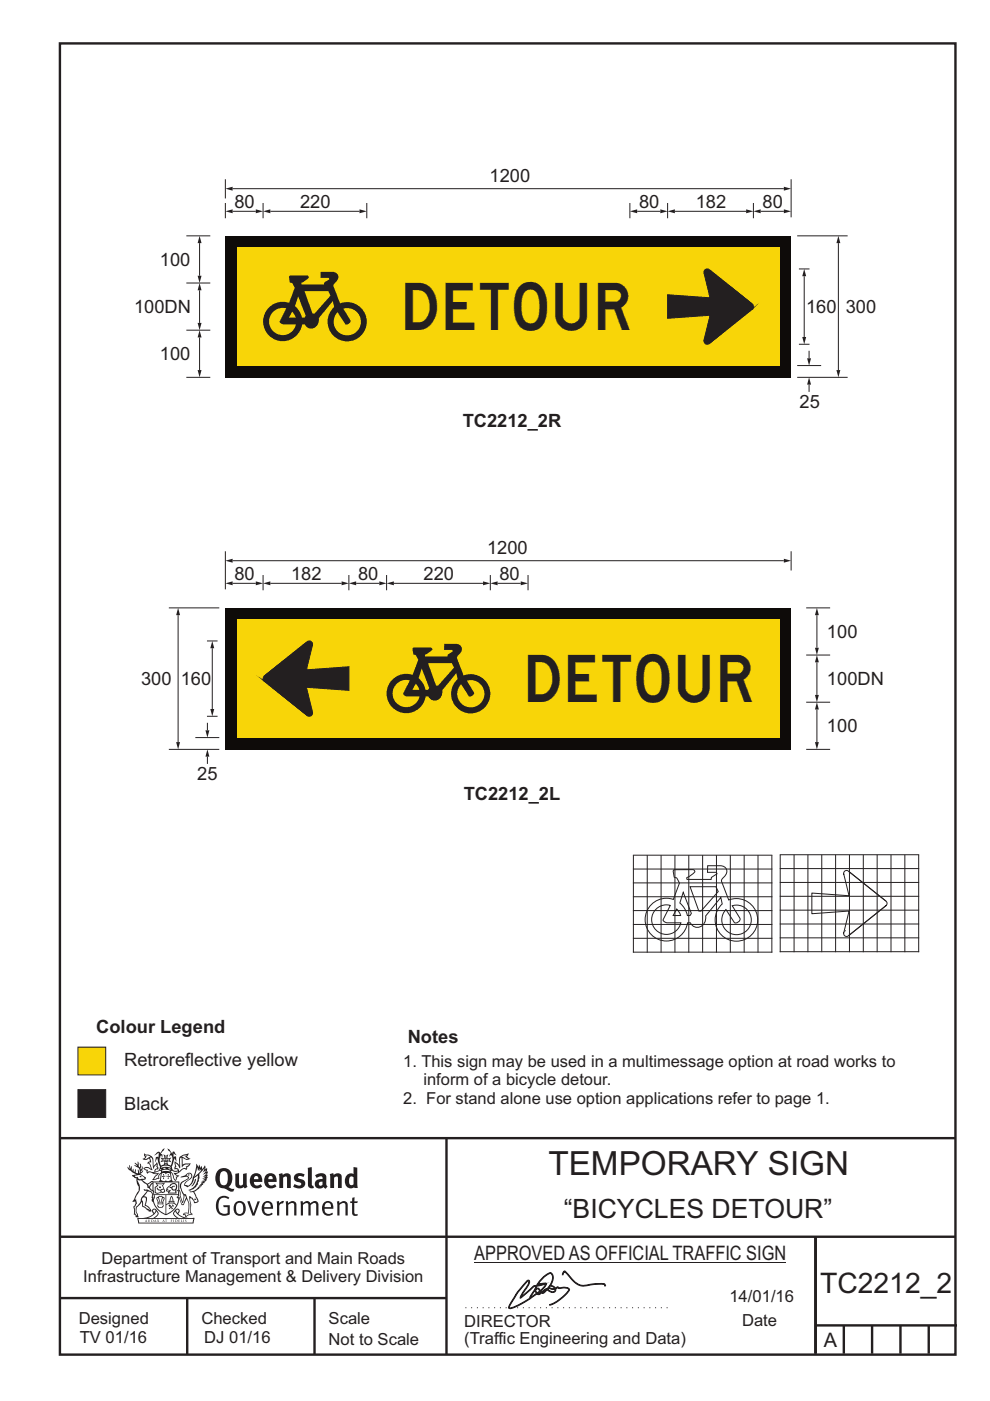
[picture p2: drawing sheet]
<svg xmlns="http://www.w3.org/2000/svg" width="210mm" height="297mm" viewBox="0 0 210 297" stroke-linecap="round" stroke-linejoin="round" font-family="sans-serif">
<g fill="none" stroke="#231f20" stroke-width=".51">
<path d="M12.7 9.2h190v278h-190zM12.7 241.3h189.9M94.7 241.4v45.8M12.7 275.2h82M12.7 262.2h190.1M39.7 275.2v12M66.7 275.2v12M173 262.2v24.8M173 281h30M179 281v6M185 281v6M191 281v6"/>
<path d="M197 281v6"/>
</g>
<path d="M100.6 267.7h66.2" fill="none" stroke="#231f20" stroke-width=".21"/>
<g fill="#231f20">
<path d="M47 248.5a2.55 2.55 0 0 0 0 2.7l.3 .1a.81 .81 0 0 0 1-.9v-.6a1.04 1.04 0 0 0-1.1-1.5zM46.3 248.1a1.82 1.82 0 0 1 2.1-.2 1.82 1.82 0 0 1 .9 1.9 2.29 2.29 0 0 1-.8 1.9l.7 .3h.5l-.2 .6a2.87 2.87 0 0 1-2-.7 2.12 2.12 0 0 1-1.7-3.1z" fill-rule="evenodd"/>
<path d="M49.9 248.9l.8-.2v2a.46 .46 0 0 0 .2 .6 .46 .46 0 0 0 .7-.2v-2.2l.7-.2v2.4l.2 .5-.6 .4-.2-.3a1.02 1.02 0 0 1-1.2 .2 1.02 1.02 0 0 1-.6-1.1z" fill-rule="evenodd"/>
<path d="M54 249.5l-.1 .5h.9a.49 .49 0 0 0-.2-.6 .49 .49 0 0 0-.6 .1zM53.4 249.2a1.34 1.34 0 0 1 1.6-.3 1.34 1.34 0 0 1 .6 1.5v.2h-1.7a.77 .77 0 0 0 .5 .8 .77 .77 0 0 0 .9-.3l.3 .4a1.59 1.59 0 0 1-2.1 .2 1.59 1.59 0 0 1-.4-2z" fill-rule="evenodd"/>
<path d="M57 249.5l-.1 .5h.9a.49 .49 0 0 0-.2-.6 .49 .49 0 0 0-.6 .1zM56.4 249.2a1.34 1.34 0 0 1 1.6-.3 1.34 1.34 0 0 1 .7 1.5v.2h-1.8a.77 .77 0 0 0 .5 .8 .77 .77 0 0 0 .9-.3l.3 .4a1.59 1.59 0 0 1-2 .2 1.59 1.59 0 0 1-.5-2z" fill-rule="evenodd"/>
<path d="M59.1 248.9l.8-.2 .1 .4a.95 .95 0 0 1 1-.3 .95 .95 0 0 1 .7 .8v2.3h-.8v-2.3a.46 .46 0 0 0-.8 .1v2.2h-.9z" fill-rule="evenodd"/>
<path d="M62.5 249.1a1.75 1.75 0 0 1 2.1-.1l-.2 .5-.6-.2a.43 .43 0 0 0-.6 .3l.4 .3a1.04 1.04 0 0 1 1.2 1.2 1.04 1.04 0 0 1-1.4 .9l-1.2-.4 .3-.6 1 .4 .4-.4a.88 .88 0 0 0-1-.5l-.4-.2-.1-.4z" fill-rule="evenodd"/>
<path d="M65.3 247.6l.8-.2 .1 3.8 .2 .2 .2 .5a.88 .88 0 0 1-1-.1 .88 .88 0 0 1-.3-1z" fill-rule="evenodd"/>
<path d="M67.8 250.6a.43 .43 0 0 0-.1 .7 .43 .43 0 0 0 .7-.1v-.7zM66.8 249.2a1.7 1.7 0 0 1 2.4 .1v1.8l.3 .4-.4 .5-.5-.3a1.03 1.03 0 0 1-1.7-.2 1.03 1.03 0 0 1 .8-1.5h.7v-.4a.8 .8 0 0 0-1.2 .1z" fill-rule="evenodd"/>
<path d="M69.9 248.9l.8-.2 .1 .4a.95 .95 0 0 1 1-.3 .95 .95 0 0 1 .7 .8v2.3h-.8v-2.3a.46 .46 0 0 0-.8 .1v2.2h-.8z" fill-rule="evenodd"/>
<path d="M74.3 249.5a1.48 1.48 0 0 0 0 1.7l.4 .1 .3-.2v-1.5l-.3-.2zM75 247.4l.8 .2 .1 4.3h-.7l-.1-.2a1.26 1.26 0 0 1-1.4 0 1.26 1.26 0 0 1-.6-1.3 1.29 1.29 0 0 1 .5-1.3 1.29 1.29 0 0 1 1.4-.2z" fill-rule="evenodd"/>
<path d="M46.4 253.9a1.72 1.72 0 0 1 2.2 0l-.2 .3a1.24 1.24 0 0 0-1.4-.1 1.24 1.24 0 0 0-.7 1.3 1.49 1.49 0 0 0 1.3 2l.7-.2v-1.3h-.9l-.1-.4h1.4v2a1.93 1.93 0 0 1-2.2-.1 1.93 1.93 0 0 1-.7-2.2l.2-.7z" fill-rule="evenodd"/>
<path d="M50.3 255.2a1.65 1.65 0 0 0 .3 2.2 .99 .99 0 0 0 1-1.5 .78 .78 0 0 0-.4-.8 .78 .78 0 0 0-.9 .1zM50 254.9a1.33 1.33 0 0 1 1.6-.1 1.33 1.33 0 0 1 .5 1.5 1.31 1.31 0 0 1-1.3 1.5 1.31 1.31 0 0 1-1.3-1.6l.1-.5z" fill-rule="evenodd"/>
<path d="M52.5 254.7l.4-.1 .9 2.6 .8-2.5h.5l-1.1 3h-.5z" fill-rule="evenodd"/>
<path d="M56.2 255.2l-.2 .7h1.4a.7 .7 0 0 0-.3-.8 .7 .7 0 0 0-.9 .1zM55.9 255a1.22 1.22 0 0 1 1.5-.2 1.22 1.22 0 0 1 .5 1.5h-1.9a.93 .93 0 0 0 .5 1 .93 .93 0 0 0 1.2-.2l.1 .3a1.43 1.43 0 0 1-1.7 .1 1.43 1.43 0 0 1-.6-1.7z" fill-rule="evenodd"/>
<path d="M58.7 254.8l.4-.2 .1 .5 .4-.3 .6-.2-.2 .6a.66 .66 0 0 0-.8 .6v1.9h-.4z" fill-rule="evenodd"/>
<path d="M60.6 254.8l.4-.2 .1 .5a.94 .94 0 0 1 1-.4 .94 .94 0 0 1 .8 .7v2.3h-.5l-.1-2.5a.81 .81 0 0 0-1.2 .3v2.2h-.4z" fill-rule="evenodd"/>
<path d="M63.7 254.7l.5-.1 .1 .5 .4-.3a.78 .78 0 0 1 1.1 .3 .9 .9 0 0 1 1-.5 .9 .9 0 0 1 .7 .8v2.3h-.4l-.1-2.5a.67 .67 0 0 0-1.1 .3v2.2h-.5v-2.4l-.4-.2-.7 .4v2.2h-.5z" fill-rule="evenodd"/>
<path d="M69 255.2l-.2 .7h1.4a.7 .7 0 0 0-.3-.8 .7 .7 0 0 0-.9 .1zM68.7 255a1.22 1.22 0 0 1 1.5-.2 1.22 1.22 0 0 1 .5 1.5h-1.9a.93 .93 0 0 0 .5 1 .93 .93 0 0 0 1.2-.2l.1 .3a1.44 1.44 0 0 1-1.7 .1 1.44 1.44 0 0 1-.6-1.7z" fill-rule="evenodd"/>
<path d="M71.4 254.8l.5-.2 .1 .5a.94 .94 0 0 1 1-.4 .94 .94 0 0 1 .7 .7v2.3h-.4l-.1-2.5a.81 .81 0 0 0-1.2 .3v2.2h-.5z" fill-rule="evenodd"/>
<path d="M74.7 254l.5-.2v.9h.7l-.1 .4h-.7l.1 2.2 .1 .1h.5l.1 .3a.75 .75 0 0 1-1.2-.6v-2h-.4v-.4h.4z" fill-rule="evenodd"/>
<path d="M30.8 244.9l1.1 .3-.9 .5h-.4l.5-.5zM31.8 245.5l.2-.1a2.44 2.44 0 0 1 .4 2l.1 .4 .7-1-.1 .6 .3 .3a.57 .57 0 0 0-.6 .8l-1-.2-.5 .2 .1-.5-.7-.2 .6-.2 1 .5 .1-.1-.6-1.3-.2-.1 .5-.1zM30.7 244.5l-.2 .4 .3 .4-.6 .4a1.04 1.04 0 0 0 1.4-.1l.2 .7h-.4l-.2 .4a.94 .94 0 0 1 .9 1.1l-.2-.1a1.16 1.16 0 0 0-1.5-.1l.3 .4 .4 .2 .1 .5 .2 .2v-.2a.94 .94 0 0 1 1.1 .2h.9l-1.2 1.2a1.13 1.13 0 0 0 1.2-.2l.4-.1-.1-.4 .5-.7a.83 .83 0 0 0-.6 1.1l-.3-.1-.7 .3 1.1-1.4-.5 .2-.5-.1 1.3-.5-.2-.2-.8 .4v-.3l.2-.2 .3 .1 .1-.3-.2-.4v-.6l-.2-.3-.6 .9v-.7a1.42 1.42 0 0 0-1.7-1.8z" fill-rule="evenodd"/>
<path d="M38.5 245.3l.5-.3 .7-.1-.6 .3 .8 .5h-.3zM38.3 245.5h.2l.1 2a1.69 1.69 0 0 1 1.5-.7l-.7 .5 .1 .5a1.1 1.1 0 0 0-1.5 .6l-.1-.5-.2-.2h-.5l.2-.4-.2-.7a1.42 1.42 0 0 1 .8 1.1l.2-.1zM37.1 246.2l.1 1-.2 .3v.5l.6-.1 .1 .2a.96 .96 0 0 1-1.1-.1l-.1 .1a1.06 1.06 0 0 0 1.3 .2v.1a.72 .72 0 0 1-1 .2l.3 .5 .6 .3-.4 .1-.1 .7-.3-.4-.3-1.1-.4-.4 .4 .9a1.54 1.54 0 0 0 .6 1.2l.2-.3a.58 .58 0 0 1 .5-.7l.1-.2h-.3l-.4-.3 .9-.5a.93 .93 0 0 1 1.1-.5l.1 .2 .2-.1 .1-.5a.99 .99 0 0 0 .7-.9l-1.3 .1-.4 .3v-1.5l.9 .4 .8-.3h-.3l-.5-.4 .4-.7-.7 .2a1.46 1.46 0 0 0-1.3 2.1v.4l-.2-.4z" fill-rule="evenodd"/>
<path d="M35.6 248.9l.2 .1-.1 .4h.3l-.3 .1v.5l-.1-.6h-.3l.3-.1z" fill-rule="evenodd"/>
<path d="M34.6 248.9l.2 .1-.1 .3 .4 .1h-.4v.6l-.1-.5-.3-.1h.3z" fill-rule="evenodd"/>
<path d="M34.3 248.8a.57 .57 0 0 1 .9 .2 .57 .57 0 0 1 .9-.2l.2 1.4-.2 .1a.57 .57 0 0 1-.9-.1 .69 .69 0 0 1-1.1 0zM34.2 248.1l-.3 2.1-.2 .4h2.9l-.1-.4-.3-2.1h-.2v.3l-.8-.1-.9 .1 .1-.3z" fill-rule="evenodd"/>
<path d="M34.2 252.4a.3 .3 0 0 0 .6 0 .3 .3 0 0 0-.6 0zM33.3 251l.3 .3-.3 .3a.79 .79 0 0 0 0 1.3l.8-.2-.1-.3a.55 .55 0 0 1-.7-.6h.1l.1 .3 .4 .1 .8-.2-.4-.7 .4-.3-.7 .1zM33 250.7l1.1 .2 .9-.2-.4 .7 .4 1.1a.56 .56 0 0 1-.8 .3l-.2 .1a.73 .73 0 0 1-.9 .1 .73 .73 0 0 1-.3-.9v-.4l.5-.4z" fill-rule="evenodd"/>
<path d="M35.6 251.9l.7-.5a.58 .58 0 0 1 1-.1 .58 .58 0 0 1-.5 .9l-.2-.3a.43 .43 0 0 1 .6-.3v-.1a.57 .57 0 0 0-.8 .2l-.2-.1-.3 .2 .4 .1a.55 .55 0 0 0 .9 .5v.5h-1.3l.3-.4-.1-.2-.6 .1 .2-.2-.2-.1zM35.4 251.8l-.1 .2a.39 .39 0 0 0 .2 .7l.3-.1-.2 .5h1.9l-.1-.8a.86 .86 0 0 0-.1-1.4 .86 .86 0 0 0-1.3 .4z" fill-rule="evenodd"/>
<path d="M36 254.8h.8v.2h-.8zM36.4 253.8l.2 .8h-.4zM36.4 253.5l-.3 .5-.1 .6h-.2v.4l-.7 .4 .1 .2a1.48 1.48 0 0 1 2.2 .1l.2-.1-.6-.5v-.5h-.2l-.1-.6z" fill-rule="evenodd"/>
<path d="M35.8 255.4l.3 .1 .2 .3 .3-.2-.2-.2a.38 .38 0 0 1 .4 .5l-.1-.2-.3 .3 .3 .2-.3 .2-.1-.3-.4 .3-.1-.2 .4-.3-.2-.1-.1 .1z" fill-rule="evenodd"/>
<path d="M34.5 254h.2v.2l-.3 .6h-.1zM33.6 255.3h.9v.2a.55 .55 0 0 1-.8 .4v-.2h-.2zM33.4 254h.2l.2 .8h-.2zM33.6 255h.8l.1 .1-.8 .1zM33.8 253.7h.5l-.2 1.1h-.2zM33.3 253.8l-.1 .3 .3 1.2a.48 .48 0 0 0-.1 .5 .48 .48 0 0 0 .4 .3l.6-.1a.49 .49 0 0 0 .2-.7l.3-1.2-.1-.3a1.42 1.42 0 0 0-1.5 0z" fill-rule="evenodd"/>
<path d="M33.6 251.6h.5l.1 .3h-.4z" fill-rule="evenodd"/>
<path d="M41.3 250.1l.3-.2-.2 .9-.6 .7h-.2l.5-.7z" fill-rule="evenodd"/>
<path d="M39.7 249l.3-.2 .5 .2a.88 .88 0 0 1-.6 1.1 1.22 1.22 0 0 0-.8 1.3l.5 .2a.72 .72 0 0 0 .9-.4l.5-.8 .2-.6 .8-.6v.3a2.85 2.85 0 0 1-2 2.8l.1 .1a2.13 2.13 0 0 0 1.9-1.5l-.1-.2a2.01 2.01 0 0 0 .3-1.8l1.2-1.3-.4 1 .7-.5-.7 1 .8-.4-.8 .8 .7-.1-.9 .5 .8-.1-.8 .4h.7l-.8 .3 .3 .2h-.4l.2 .4-.4-.1 .2 .3h-.4l.1 .3h-.1a2.16 2.16 0 0 1-2 1l.1 .2h.4a.76 .76 0 0 1 .7 .7l.5 1.2-.6 .2a1.45 1.45 0 0 0-1.2-1.3l.3 1.8-.1 1.9 .4 .2a1.07 1.07 0 0 0-1.2 .4v-.3l-.5-.2a.87 .87 0 0 1 1-.1l.1-.7a4.4 4.4 0 0 0-.6-3.1l-.1-.3h-.2a2.16 2.16 0 0 1-.7-2.2l.3-.3 1.2-.8a.55 .55 0 0 0-.4-.7zM37.8 252.4a.76 .76 0 0 1 .3 1.1l.6 1.6 .4-1.7 .2 .1a.61 .61 0 0 1-.1 .9l-.3 .9h-.2l-.7-1.6-.3 .1a1.18 1.18 0 0 0 .1-1.4zM41.8 247.5l.2 .8 .3-.6v.6l.3-.5a1.9 1.9 0 0 1-1.1 1.4l-.3 .3zM38.2 249.6l1.4-.1 .2 .1v.3l-.5 .3a1.26 1.26 0 0 0-1 1.9l.2 .7a1.84 1.84 0 0 1 .2 2l-.4-1.3a.96 .96 0 0 0-.4-1.3l-.4 .3a.78 .78 0 0 1-.1 1.3l.2 .2h.4l.4 1.1a.38 .38 0 0 0 .2 .4 .38 .38 0 0 0 .4-.1l.6-1.2a2.94 2.94 0 0 1 .3 2.5v.5l-.8-.1-.3 .4v.2l.4-.1 .1 .4 .2 .1a1.02 1.02 0 0 1 1.3-.5l-.1-.4-.3-.1 .2-1.7-.3-1.4 .1 .1a1.14 1.14 0 0 1 .7 .9 .63 .63 0 0 0 .9-.2 .63 .63 0 0 0-.2-.8l-.6-1.3 .9-.6 .2-.3 .2-.1v-.2h.3l-.1-.3h.4l-.1-.3 .5-.1-.2-.2 .5-.4 .1-.2-.3 .1 .5-.6-.3 .1 .3-.6-.4 .1 .4-.5v-.3l-.3 .2 .1-.6v-.3l-.4 .3-.1-.8-.5 .8-.2-.7-.2 .5-.3-.8-.1 .6-.5-.8-.1 1.4-.7 1.9a1.81 1.81 0 0 1-.9 1.4l-.6-.2a1.75 1.75 0 0 1 1.1-1.2 .75 .75 0 0 0 .1-1.3 .75 .75 0 0 0-1.2 .5z" fill-rule="evenodd"/>
<path d="M41.2 254.2l.3-.1 .1 .3h-.4z" fill-rule="evenodd"/>
<path d="M29.4 258.4h11.6l-.2 .8h-11.3zM31.3 258.2l.5-.1a2.48 2.48 0 0 0 1.4-1.3l.2 .6-.5 .5-.4 .3zM32.5 256.6l.3-.2 .2 .2-.3 .6zM37.2 256.8a2.65 2.65 0 0 0 1.8 1.4h-1.1l-.5-.3-.5-.5zM37.4 256.6l.2-.2 .3 .2-.3 .6zM29.2 258.2l.1 1.2h11.7l.3-1.1-.2-.1a4.1 4.1 0 0 1-3.3-.9l.3-.4-.1-.5a1.06 1.06 0 0 0-1.3 .9l.2 .4 .6 .5h-4.7l.3-.1a.84 .84 0 0 0 .6-.7 .84 .84 0 0 0-.5-.9l-.3-.2-.5 .1-.1 .5 .3 .4a4.2 4.2 0 0 1-3.4 .9z" fill-rule="evenodd"/>
<path d="M31 258.7l.1 .2h-.2zM31 258.6l-.3 .5 .4-.1 .2 .1z" fill-rule="evenodd"/>
<path d="M31.3 258.6h.2v.4a.25 .25 0 0 0 .3-.1 .25 .25 0 0 0-.1-.3h.1a.29 .29 0 0 1 0 .4 .29 .29 0 0 1-.4 0 .29 .29 0 0 1 0-.4z" fill-rule="evenodd"/>
<path d="M32.2 258.6a.22 .22 0 0 1 .3 .2 .22 .22 0 0 1-.3 .2zM32 258.6v.5a.33 .33 0 0 0 .5-.1 .33 .33 0 0 0 0-.4 .33 .33 0 0 0-.5 0z" fill-rule="evenodd"/>
<path d="M32.9 258.7l.1 .2h-.2zM32.9 258.6l-.2 .5 .3-.1 .2 .1z" fill-rule="evenodd"/>
<path d="M33.3 258.6h.2v.2l.3-.2-.2 .2 .2 .3-.3-.2-.1 .2h-.1l.2-.3z" fill-rule="evenodd"/>
<path d="M34.7 258.7l.1 .2h-.2zM34.7 258.6l-.3 .5 .4-.1 .2 .1z" fill-rule="evenodd"/>
<path d="M35 258.6h.4h-.1v.5h-.2l.1-.5z" fill-rule="evenodd"/>
<path d="M36.2 258.6h.3h-.2v.2h.2h-.2l.1 .3h-.2z" fill-rule="evenodd"/>
<path d="M36.7 258.6h.2v.5h-.2z" fill-rule="evenodd"/>
<path d="M37.3 258.6a.22 .22 0 0 1 .3 .2 .22 .22 0 0 1-.3 .2zM37.1 258.6v.5a.33 .33 0 0 0 .5-.1 .33 .33 0 0 0 0-.4 .33 .33 0 0 0-.5 0z" fill-rule="evenodd"/>
<path d="M37.8 258.6h.3h-.1v.2h.1h-.1v.2l.1 .1h-.3z" fill-rule="evenodd"/>
<path d="M38.3 258.6h.3l-.1 .4 .2 .1h-.4z" fill-rule="evenodd"/>
<path d="M38.9 258.6h.2v.5h-.2z" fill-rule="evenodd"/>
<path d="M39.3 258.6h.2l-.2 .1 .2 .2-.1 .2h-.1v-.2l.2 .1z" fill-rule="evenodd"/>
<path d="M34.2 247.4a1.51 1.51 0 0 1 2 .2 2.67 2.67 0 0 0-2.1 0zM35.7 247.6l.4 .2 .1 .2-.4-.1zM34.6 247.7l.4-.1 .2 .2h-.4zM34 247.9l.3 .1-.3 .1zM34.9 246.9l.3-.2 .2 .2zM34.9 245.7h.2v.4h-.2zM35 245.1l.2 .2 .2-.2-.1 .4h-.2zM35.1 246.3h.2l.1 .4-.2-.2-.2 .2zM35.3 245.7h.2v.4h-.2zM34.4 245.7l.3 .1v.2l-.3 .1 .2-.2zM35.7 245.8l.3-.1-.2 .2 .2 .2-.4-.1zM32.7 244.9l1-.5-.1 1-.2-.1-.4 .1-.2 1.1 .5-1 .2 .9a1.84 1.84 0 0 1 .3 1.7l.4 .1a2.48 2.48 0 0 1 2.2 .1l.2-.3-.2-.7 .7-1.7 .4 .6-.2-1-.2-.1-.2 .3v-.9l.6 .4-.6-.7h-.3l-.1 .4-.5-.8-.5-.3 .2 .4 .5 .6-.4 .7 .4-.3a2.06 2.06 0 0 1 0 2.2l-.6-.2-.1-.6 .1-.1 .8 .2-.4-.5 .4-.5-.7 .2-.2-.2 .2-.7-.5 .4-.5-.4 .2 .7-.2 .2-.7-.2 .4 .5-.4 .5 .7-.2 .2 .1-.2 .6-.5 .2a2.02 2.02 0 0 1 0-2.2l.3 .5-.1-.6-.3-.1 .8-1.2-.5 .3-.4 .7-.2-.3a.8 .8 0 0 0-.8 .5z" fill-rule="evenodd"/>
<path d="M29.2 250.1l.3 .2a.61 .61 0 0 1 .8 .3l.3 .2a.8 .8 0 0 1 .6 1l.4 .1 .5 .6a1 1 0 0 1 .5 1l-.1 .7v-.5h-.1a.96 .96 0 0 0-.8-1.3l-.3-.2h-.6l-.1-.1-.2 .1 .2 .3h.5l-1.1 1.4-.2 .9-.4 .6a1.33 1.33 0 0 0-.5 1.8l.2 .5a1.26 1.26 0 0 1-.5-1.4l-.1-.4a1.56 1.56 0 0 0 .4-1.7l-.3 .2 .2-.5a3.2 3.2 0 0 0 .7-3zM30.4 253.9h.4a2.06 2.06 0 0 1-.1 1.6l.7 .5 .4 .5-.6-.2-.8-.6-.1-.9a.51 .51 0 0 1 .1-.9zM28.6 249.3a1.52 1.52 0 0 1 2.1 .6l-1.1 .1-.2-.1-.2-.4-.4 .1zM27.5 247v.8l-.3-.4-.2 .1a3.1 3.1 0 0 0 2 1.5l-1 .1 .5 .6 .5 .1v1.1a1.84 1.84 0 0 1-.2 2.5l-.4 .9-.4 .4 .3 .1 .4-.1 .1 .4-.2 .5-.3 .2 .1 1.8 .2-.1 .2 .6h.2l.4-.1-.1-.5a1.3 1.3 0 0 1-.1-1.6l.8-1.1 .2 1.1 .6 .2 .4 .6 .2-.2 .2 .4 .5-.1a1.85 1.85 0 0 0-1.2-1.3l.1-.3a1.39 1.39 0 0 0 0-1.5h-.5l.5-.6a.66 .66 0 0 1 .9-.4 .66 .66 0 0 1 .3 .9l-.1 .4h.2v.1l-.2 .3 .2 .5 .2-.3a2.24 2.24 0 0 0 .1-2.2 .73 .73 0 0 1-.7-.6 .73 .73 0 0 1 .5-.8l.1-.2a.94 .94 0 0 0-.9 .8 .48 .48 0 0 1-.1-.5 .48 .48 0 0 1 .5-.3l.5-.3a.51 .51 0 0 0-.8 .2l-.5 .3-1-.8 .6-.1 .1-.5-1.1-.7 .5-.4v-.4l-.5 .5 .1-.2a.69 .69 0 0 0 .2-1.1v.5l-.3 .2 .1-1.1-.3-.2 .1 .6-.1 .2-.4-1.2v.6l-.7-.3 .6 .6-.6-.2 .2 .3a1 1 0 0 1 .8 1.5l-.2-.8v.8l-.5-.2-.1-.7-.2 .6-.2-.1v-.6l-.2 .4-.2-.2 .1-.7-.2 .5z" fill-rule="evenodd"/>
<path d="M29.5 249.5l.3-.2 .3 .3z" fill-rule="evenodd"/>
<path d="M32.4 250.5h5.6v2l-.2-.1v-1.7h-5.2v2.5h5.2v-.8l.1 .2-.1 1.1v-.3h-2.5v4a4.1 4.1 0 0 0 2.6-3.6l.1-.1a4 4 0 0 1-2.8 3.9 4.2 4.2 0 0 1-2.8-4.7l.1 1.3 .1-.1a3.8 3.8 0 0 0 2.5 3.3v-4h-2.5l-.2-.9z" fill-rule="evenodd"/>
<circle cx="40" cy="249.1" r=".17"/>
</g>
<path d="M16.5 222h5.9v5.9h-5.9z" fill-rule="evenodd" fill="#f7d719" stroke="#231f20" stroke-width=".21"/>
<path d="M16.5 231h5.9v5.9h-5.9z" fill-rule="evenodd" fill="#231f20" stroke="#231f20" stroke-width=".21"/>
<path d="M47.8 128.9h120v30h-120z" fill="#0e0b09"/>
<path d="M50.3 131.4h115v25h-115z" fill="#f8d508"/>
<path d="M56.1 143.3l9-7.2a.7 .7 0 0 1 .8-.1 .7 .7 0 0 1 .4 .8l-1.3 5.2 9-.6v5l-9-.7 1.3 5.3a.7 .7 0 0 1-.3 .8 .7 .7 0 0 1-.8-.1l-9.1-7.3-.3-.5zM56.1 143.3l9-7.2zM56.1 144.4l9.1 7.3z" fill-rule="evenodd" fill="#231f20"/>
<path d="M49.3 118.9h117M65.1 136.1l-9 7.2M56.1 144.4h.1M56.1 143.3l9-7.2a.7 .7 0 0 1 .8-.1 .7 .7 0 0 1 .4 .8l-1.3 5.2 9-.6v5l-9-.7 1.3 5.3a.7 .7 0 0 1-.3 .8 .7 .7 0 0 1-.8-.1l-9.1-7.3-.3-.5zM56.1 144.4l9.1 7.3M56.2 144.5h.1M65.9 150.5h.1M66.1 150.7h.1" fill="none" stroke="#231f20" stroke-width=".21"/>
<g fill="#231f20">
<path d="M166.3 118.5l1.5 .4-1.5 .4z"/>
<path d="M47.8 118.9l1.5-.4v.8z"/>
</g>
<path d="M49.3 123.7h5" fill="none" stroke="#231f20" stroke-width=".21"/>
<g fill="#231f20">
<path d="M54.3 123.3l1.5 .4-1.5 .4z"/>
<path d="M47.8 123.7l1.5-.4v.8z"/>
</g>
<path d="M47.8 116.9v8.1M167.8 116.9v4.1M173.3 150.4v6.9" fill="none" stroke="#231f20" stroke-width=".21"/>
<g fill="#231f20">
<path d="M172.9 157.3h.8l-.4 1.6z"/>
<path d="M173.3 148.9l.4 1.5h-.8z"/>
</g>
<path d="M173.3 140.4v6.9" fill="none" stroke="#231f20" stroke-width=".21"/>
<g fill="#231f20">
<path d="M172.9 147.3h.8l-.4 1.6z"/>
<path d="M173.3 138.9l.4 1.5h-.8z"/>
</g>
<path d="M171 138.9h5.1M173.3 130.4v6.9M171 158.9h5.1M171 148.9h5.1" fill="none" stroke="#231f20" stroke-width=".21"/>
<g fill="#231f20">
<path d="M172.9 137.3h.8l-.4 1.6z"/>
<path d="M173.3 128.9l.4 1.5h-.8z"/>
</g>
<path d="M171 128.9h5.1M44 153.2v1.6" fill="none" stroke="#231f20" stroke-width=".21"/>
<path d="M43.6 154.8h.8l-.4 1.6z" fill="#231f20"/>
<path d="M44 160.4v1.6" fill="none" stroke="#231f20" stroke-width=".21"/>
<path d="M44 158.9l.4 1.5h-.8z" fill="#231f20"/>
<path d="M35.8 128.9h10.7M37.8 130.4v26.9M35.8 158.9h10.7M41.4 156.4h5.1" fill="none" stroke="#231f20" stroke-width=".21"/>
<g fill="#231f20">
<path d="M37.4 157.3h.8l-.4 1.6z"/>
<path d="M37.8 128.9l.4 1.5h-.8z"/>
</g>
<path d="M45 137.4v12.9" fill="none" stroke="#231f20" stroke-width=".21"/>
<g fill="#231f20">
<path d="M44.6 150.3h.8l-.4 1.6z"/>
<path d="M45 135.9l.4 1.5h-.8z"/>
</g>
<path d="M43.9 135.9h2.2M55.8 121.9v3.2M57.3 123.7h15.2M74 121.9v3.2M43.9 151.9h2.2" fill="none" stroke="#231f20" stroke-width=".21"/>
<g fill="#231f20">
<path d="M55.8 123.7l1.5-.4v.8z"/>
<path d="M72.5 123.3l1.5 .4-1.5 .4z"/>
</g>
<path d="M75.5 123.7h5M82 121.9v3.2" fill="none" stroke="#231f20" stroke-width=".21"/>
<g fill="#231f20">
<path d="M80.5 123.3l1.5 .4-1.5 .4z"/>
<path d="M74 123.7l1.5-.4v.8z"/>
<path d="M90.8 140.6l1.7 4.8h.4l3.4-3.8-.5-1zM97.8 145.1l1.6 2.5a.77 .77 0 0 0 .8-.1 .77 .77 0 0 0 .3-.8l-1.5-2.4a2.89 2.89 0 0 1 3.7 3 2.89 2.89 0 0 1-4.1 2.4 2.89 2.89 0 0 1-.8-4.6zM83.9 145.2a2.89 2.89 0 0 0 1 4.4 2.89 2.89 0 0 0 4.1-1.9h-2.7a.86 .86 0 0 1-.8-.6l1.4-2.8-.5-.1a2.87 2.87 0 0 0-2.5 1zM88.2 145l-.7 1.2h1.4zM87.6 137.3l4 .1 .1 .3-1.5 1.1v.4h4.7v-.4l1.1-.7-.1-.3h-1.7v-1.3h2.5a1.22 1.22 0 0 1 1.3 .9 1.22 1.22 0 0 1-.7 1.5l-.4 .7 1.4 3.5a4.2 4.2 0 0 1 5.4 2.4 4.2 4.2 0 0 1-2.3 5.4 4.2 4.2 0 0 1-5.5-2.4 4.2 4.2 0 0 1 1.2-4.5l-.3-1.3-3 3.6a1.69 1.69 0 0 1-.6 1.9 1.69 1.69 0 0 1-2 0l-.4-.5h-.5a4.2 4.2 0 0 1-5 3.4 4.2 4.2 0 0 1-3.2-5.2 4.2 4.2 0 0 1 5.4-2.8l1.2-3.2-.5-1-.5-.2-.2-1.2zM89.4 141.7l-.6 2.1 .9 1.1 .6 1.3h.5l.2-.4z" fill-rule="evenodd"/>
</g>
<path d="M83.5 123.7h19M104 121.9v3.2" fill="none" stroke="#231f20" stroke-width=".21"/>
<g fill="#231f20">
<path d="M82 123.7l1.5-.4v.8z"/>
<path d="M102.5 123.3l1.5 .4-1.5 .4z"/>
</g>
<path d="M105.5 123.7h5M112 121.9v3.2" fill="none" stroke="#231f20" stroke-width=".21"/>
<g fill="#231f20">
<path d="M110.5 123.3l1.5 .4-1.5 .4z"/>
<path d="M104 123.7l1.5-.4v.8z"/>
</g>
<path d="M47.8 50h120v30h-120z" fill="#0e0b09"/>
<path d="M50.3 52.5h115v25h-115z" fill="#f8d508"/>
<path d="M141.6 62.5v5l9-.7-1.3 5.3a.7 .7 0 0 0 .3 .8 .7 .7 0 0 0 .8-.1l9.1-7.2a.7 .7 0 0 0 0-1.2l-9-7.2a.7 .7 0 0 0-.9-.1 .7 .7 0 0 0-.3 .8l1.3 5.2zM150.5 57.2l9 7.2zM150.4 72.8l9.1-7.2z" fill-rule="evenodd" fill="#231f20"/>
<path d="M49.3 40h117M150.5 57.2l9 7.2M141.6 62.5l9 .6-1.3-5.2a.7 .7 0 0 1 .3-.8 .7 .7 0 0 1 .9 .1l9 7.2a.7 .7 0 0 1 0 1.2l-9.1 7.2a.7 .7 0 0 1-.8 .1 .7 .7 0 0 1-.3-.8l1.3-5.3-9 .7zM149.5 71.8h.1M149.7 71.6h.1M159.4 65.6h.1M159.5 65.6l-9.1 7.2M159.5 65.5h.1" fill="none" stroke="#231f20" stroke-width=".21"/>
<g fill="#231f20">
<path d="M47.8 40l1.5-.4v.8z"/>
<path d="M166.3 39.6l1.5 .4-1.5 .4z"/>
</g>
<path d="M161.3 44.8h5" fill="none" stroke="#231f20" stroke-width=".21"/>
<g fill="#231f20">
<path d="M159.8 44.8l1.5-.4v.8z"/>
<path d="M166.3 44.4l1.5 .4-1.5 .4z"/>
</g>
<path d="M47.8 38v4.1M167.8 38v8.1M42.3 71.5v7" fill="none" stroke="#231f20" stroke-width=".21"/>
<g fill="#231f20">
<path d="M41.9 78.5h.8l-.4 1.5z"/>
<path d="M42.3 70l.4 1.5h-.8z"/>
</g>
<path d="M42.3 61.5v7" fill="none" stroke="#231f20" stroke-width=".21"/>
<g fill="#231f20">
<path d="M41.9 68.5h.8l-.4 1.5z"/>
<path d="M42.3 60l.4 1.5h-.8z"/>
</g>
<path d="M42.3 51.5v7M39.5 70h5.1M39.5 60h5.1M39.5 80h5.1" fill="none" stroke="#231f20" stroke-width=".21"/>
<g fill="#231f20">
<path d="M41.9 58.5h.8l-.4 1.5z"/>
<path d="M42.3 50l.4 1.5h-.8z"/>
</g>
<path d="M39.5 50h5.1M171.6 74.4v1.6" fill="none" stroke="#231f20" stroke-width=".21"/>
<path d="M171.2 76h.8l-.4 1.5z" fill="#231f20"/>
<path d="M171.6 81.5v1.6" fill="none" stroke="#231f20" stroke-width=".21"/>
<path d="M171.6 80l.4 1.5h-.8z" fill="#231f20"/>
<path d="M169.1 50h10.7M177.8 51.5v27M169.1 77.5h5.1M169.1 80h10.7" fill="none" stroke="#231f20" stroke-width=".21"/>
<g fill="#231f20">
<path d="M177.4 78.5h.8l-.4 1.5z"/>
<path d="M177.8 50l.4 1.5h-.8z"/>
</g>
<path d="M170.6 58.6v12.8" fill="none" stroke="#231f20" stroke-width=".21"/>
<g fill="#231f20">
<path d="M170.2 71.4h.8l-.4 1.6z"/>
<path d="M170.6 57l.4 1.6h-.8z"/>
</g>
<path d="M141.6 43v3.3M143.1 44.8h15.2M159.8 43v3.3M169.5 57h2.2M169.5 73h2.2" fill="none" stroke="#231f20" stroke-width=".21"/>
<g fill="#231f20">
<path d="M158.3 44.4l1.5 .4-1.5 .4z"/>
<path d="M141.6 44.8l1.5-.4v.8z"/>
</g>
<path d="M133.6 43v3.3M135.1 44.8h5" fill="none" stroke="#231f20" stroke-width=".21"/>
<g fill="#231f20">
<path d="M133.6 44.8l1.5-.4v.8z"/>
<path d="M140.1 44.4l1.5 .4-1.5 .4z"/>
<path d="M64.6 61.7l1.7 4.8h.4l3.4-3.8-.5-1zM71.6 66.2l1.6 2.5a.77 .77 0 0 0 .8-.1 .77 .77 0 0 0 .3-.7l-1.5-2.4a2.89 2.89 0 0 1 3.7 3 2.89 2.89 0 0 1-4.1 2.4 2.89 2.89 0 0 1-.8-4.7zM57.7 66.4a2.89 2.89 0 0 0 1 4.4 2.89 2.89 0 0 0 4.1-2h-2.7a.86 .86 0 0 1-.8-.6l1.4-2.8-.5-.1a2.87 2.87 0 0 0-2.5 1.1zM62 66.1l-.7 1.3h1.4zM61.4 58.4l4 .1 .1 .4-1.5 1v.4h4.7v-.4l1.1-.7-.1-.3h-1.7v-1.3h2.5a1.22 1.22 0 0 1 1.3 .9 1.22 1.22 0 0 1-.7 1.5l-.4 .7 1.4 3.5a4.2 4.2 0 0 1 5.4 2.4 4.2 4.2 0 0 1-2.3 5.4 4.2 4.2 0 0 1-5.5-2.3 4.2 4.2 0 0 1 1.2-4.6l-.3-1.3-3 3.6a1.69 1.69 0 0 1-.6 1.9 1.69 1.69 0 0 1-2 0l-.4-.5h-.5a4.2 4.2 0 0 1-5 3.4 4.2 4.2 0 0 1-3.2-5.1 4.2 4.2 0 0 1 5.4-2.9l1.2-3.2-.5-.9-.5-.2-.2-1.2zM63.2 62.8l-.6 2.1 .9 1.1 .6 1.4h.5l.2-.4z" fill-rule="evenodd"/>
</g>
<path d="M55.8 43v3.3M57.3 44.8h19" fill="none" stroke="#231f20" stroke-width=".21"/>
<g fill="#231f20">
<path d="M76.3 44.4l1.5 .4-1.5 .4z"/>
<path d="M55.8 44.8l1.5-.4v.8z"/>
</g>
<path d="M47.8 43v3.3M49.3 44.8h5" fill="none" stroke="#231f20" stroke-width=".21"/>
<g fill="#231f20">
<path d="M47.8 44.8l1.5-.4v.8z"/>
<path d="M54.3 44.4l1.5 .4-1.5 .4z"/>
</g>
<g fill="none" stroke="#231f20" stroke-width=".21">
<path d="M77.8 43v3.3M134.2 198.9h29.6M134.2 196h29.6M134.2 193.1h29.6M134.2 190.1h29.6M134.2 187.2h29.6M134.2 184.3h29.6M134.2 181.3h29.6M134.3 181.3v20.7M137.3 181.3v20.7M138.9 193a3.1 3.1 0 0 1 3.3-1l-1.6 3a.93 .93 0 0 0 .9 .7h2.9a3.1 3.1 0 0 1-4.4 2.1 3.1 3.1 0 0 1-1.1-4.8zM140.2 181.3v20.7"/>
<path d="M143 184.4l4.2 .1 .2 .4-1 .8-.7 .4 .1 .4h5l.1-.5 1.2-.7-.1-.4h-1.9v-1.3h2.6a1.33 1.33 0 0 1 1.5 .9 1.33 1.33 0 0 1-.8 1.6l-.3 .5-.1 .3 1.5 3.8a4.5 4.5 0 0 1 5.8 2.4 4.5 4.5 0 0 1-2 5.9 4.5 4.5 0 0 1-6-1.7 4.5 4.5 0 0 1 .9-5.6l-.3-1.4-3.2 3.9a1.78 1.78 0 0 1-1 2.2 1.78 1.78 0 0 1-2.3-.7h-.6a4.5 4.5 0 0 1-5.4 3.7 4.5 4.5 0 0 1-3.4-5.6 4.5 4.5 0 0 1 5.8-3.1l1.3-3.5-.1-.2a1.11 1.11 0 0 0-1-1l-.2-1.3zM143.2 181.3v20.7M143.5 192.7l.5 .6 .4 .8h-1.6zM144.9 189.2l1.7 4.5-.2 .4h-.6l-.6-1.5-1-1.1zM146.1 181.3v20.7M146.4 188h5.4l.5 1-3.6 4.2h-.5zM149 181.3v20.7M152 181.3v20.7M154 192.8l1.7 2.8a.83 .83 0 0 0 .9-.1 .83 .83 0 0 0 .3-.8l-1.6-2.7a3.1 3.1 0 0 1 4 3.3 3.1 3.1 0 0 1-4.4 2.6 3.1 3.1 0 0 1-.9-5.1zM154.9 181.3v20.7M157.8 181.3v20.7M160.8 181.3v20.7"/>
<path d="M163.7 181.3v20.7M165.4 198.8h29.6M165.4 195.9h29.6M165.4 193h29.6M165.4 190h29.6M165.4 187.1h29.6M165.4 184.2h29.6M165.4 181.2h29.6M165.5 181.2v20.7M168.4 181.2v20.7M171.4 181.2v20.7M172.2 189.3l7.9 .6-1.1-4.6a.61 .61 0 0 1 .3-.7 .61 .61 0 0 1 .7 .1l7.9 6.4a.61 .61 0 0 1 0 .9l-8 6.4a.61 .61 0 0 1-.7 .1 .61 .61 0 0 1-.2-.7l1.1-4.6-7.9 .5z"/>
<path d="M174.3 181.2v20.7M177.2 181.2v20.7M179.1 197.5h.1M179.3 197.4h.1M180 184.7l7.9 6.4M180.2 181.2v20.7M183.1 181.2v20.7M186 181.2v20.7M187.8 192.1h.1M187.9 192l-8 6.4M187.9 192h.1M189 181.2v20.7"/>
<path d="M191.9 181.2v20.7M194.9 181.2v20.7M134.2 201.9h29.6M165.4 201.8h29.6"/>
</g>
<path d="M119.6 269.6l.3-.1 .8 .9a4.5 4.5 0 0 0 3 2.1l2-.3a3.9 3.9 0 0 1 2.7 .1v.3l-.1 .1-.2-.4-2.4 .1a3.9 3.9 0 0 1-4.6-1.3l-1.3-1.5-.4 .7h-.1zM111.8 271.5l.3-.1 .2 .2-.1 .7-1.7 2.7 2-1.7a1.43 1.43 0 0 1 1.3-.8 6.4 6.4 0 0 1 2.9-2.7 1.1 1.1 0 0 1 .6 1.6l-.5 1.1 .6 .2 .4 .4 .4-.2 .7 .1a2.31 2.31 0 0 1 1.7 .2l.2 .1a7.5 7.5 0 0 1-4.2 3.4v-.1a7.7 7.7 0 0 0 4-3.2 1.44 1.44 0 0 0-1.5-.3l-.4 .1-.5-.2-.2 .2a.73 .73 0 0 1-.8 .8l-.6-.1-.5-.5a1.32 1.32 0 0 1-1.4 .8l-.4 .3a1.2 1.2 0 0 0-1.4 .5l-.5 .4a9.7 9.7 0 0 1-4.4 2l-.1-.1a18.5 18.5 0 0 1 3.9-5.8zM116.4 273l-.2 .3 .9 .6 .5-.1 .1-.5a1.2 1.2 0 0 1-1.3-.3zM115.2 271l-1 1.2 1.5-.2 .2 .1a2.73 2.73 0 0 1-1.3 1.7l.2 .2 .6-.5a2.88 2.88 0 0 0 1.7-3.2 .48 .48 0 0 0-.5-.4 .48 .48 0 0 0-.4 .3zM116.6 272.8a.91 .91 0 0 0 1.1 .3l-.7-.4zM114.1 272.4l-.1 .1 1.3-.3zM113.9 272.7l-.3 .6 .6-.2 .4 .5a2.33 2.33 0 0 0 1.1-1.4zM111.9 271.6a19.2 19.2 0 0 0-3.9 5.6 9.5 9.5 0 0 0 4.3-1.9l1.4-2.6-.5 .1-2 1.8-.9 .6a3.3 3.3 0 0 1 1-1.8l.7-1.1 .1-.7zM113.5 273.6l-1 1.5 1.3-.9zM113.6 273.5l.3 .6a.47 .47 0 0 0 .4-.3 .47 .47 0 0 0-.2-.5zM114 274.3h.3l.3-.2-.1-.2zM115 274h.3l.6-.6z" fill="#231f20" stroke="#231f20" stroke-width=".21"/>
<path d="M98.7 277.3h43.3" fill="none" stroke="#231f20" stroke-width=".21" stroke-dasharray=".2 1" stroke-linecap="butt"/>
<g font-size="10" fill="#231f20">
<text x="86" y="70">DETOUR</text>
<text x="112" y="148.9">DETOUR</text>
</g>
<text font-size="7.1" fill="#231f20" x="116.3" y="249.2">TEMPORARY SIGN</text>
<text font-size="6" fill="#231f20" x="173.9" y="274.1">TC2212_2</text>
<text font-size="5.6" fill="#231f20" x="119.6" y="258.2">“BICYCLES DETOUR”</text>
<g font-size="4.2" fill="#231f20">
<text x="100.6" y="267.2">APPROVED AS OFFICIAL TRAFFIC SIGN</text>
<text x="174.7" y="285.6">A</text>
</g>
<g font-size="3.9" fill="#231f20">
<text x="103.8" y="38.5">1200</text>
<text x="49.7" y="44.1">80</text>
<text x="63.7" y="44.1">220</text>
<text x="135.5" y="44.1">80</text>
<text x="147.6" y="44.1">182</text>
<text x="161.7" y="44.1">80</text>
<text x="33.9" y="56.4">100</text>
<text x="28.4" y="66.4">100DN</text>
<text x="171" y="66.4">160</text>
<text x="179.4" y="66.4">300</text>
<text x="33.9" y="76.4">100</text>
<text x="169.6" y="86.5">25</text>
<text x="98.1" y="90.6">TC2212_2R</text>
<text x="103.3" y="117.4">1200</text>
<text x="49.7" y="123">80</text>
<text x="61.8" y="123">182</text>
<text x="75.9" y="123">80</text>
<text x="89.9" y="123">220</text>
<text x="105.9" y="123">80</text>
<text x="175.4" y="135.3">100</text>
<text x="29.9" y="145.2">300</text>
<text x="38.3" y="145.2">160</text>
<text x="175.4" y="145.3">100DN</text>
<text x="175.4" y="155.3">100</text>
<text x="41.8" y="165.4">25</text>
<text x="98.4" y="169.6">TC2212_2L</text>
<text x="20.4" y="218.9">Colour Legend</text>
<text x="86.5" y="221">Notes</text>
<text x="26.3" y="226">Retroreflective yellow</text>
<text x="26.3" y="235.3">Black</text>
</g>
<g font-size="3.5" fill="#231f20">
<text x="85.5" y="226.1">1. This sign may be used in a multimessage option at road works to</text>
<text x="85.5" y="234">2. For stand alone use option applications refer to page 1.</text>
<text x="89.8" y="230.1">inform of a bicycle detour.</text>
<text x="21.5" y="267.9">Department of Transport and Main Roads</text>
<text x="17.7" y="271.8">Infrastructure Management &amp; Delivery Division</text>
<text x="16.7" y="280.7">Designed</text>
<text x="42.7" y="280.7">Checked</text>
<text x="69.7" y="280.7">Scale</text>
<text x="98.5" y="281.4">DIRECTOR</text>
<text x="154.7" y="276.1">14/01/16</text>
<text x="157.4" y="281.2">Date</text>
<text x="16.9" y="284.8">TV 01/16</text>
<text x="43.3" y="284.8">DJ 01/16</text>
<text x="69.7" y="285.2">Not to Scale</text>
<text x="98.5" y="284.9">(Traffic Engineering and Data)</text>
</g>
</svg>
